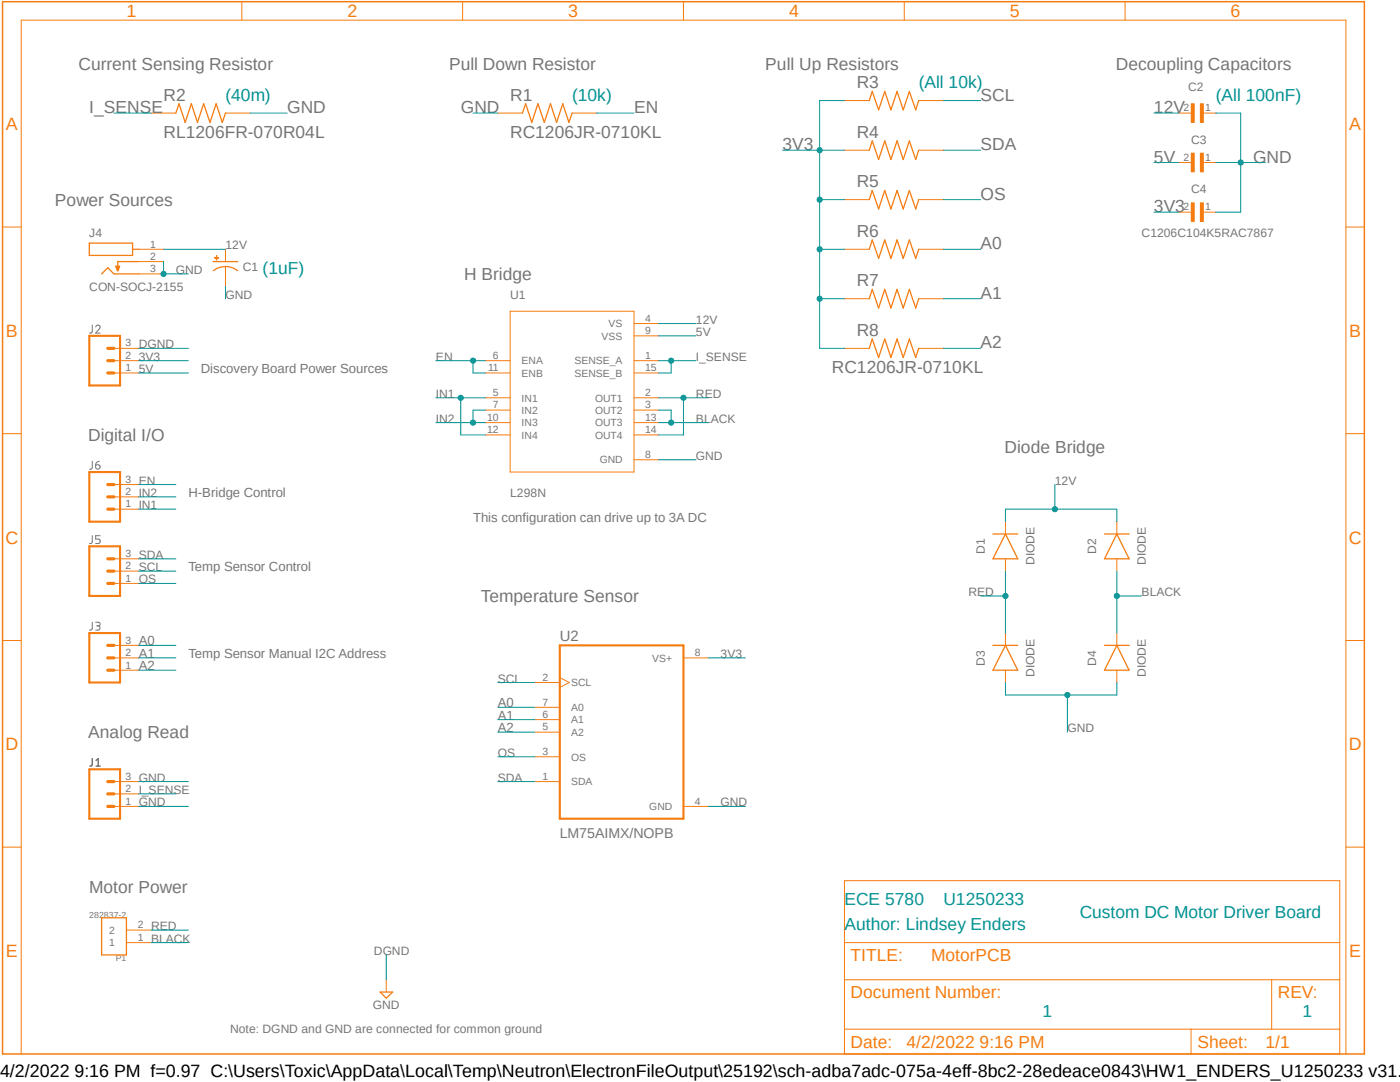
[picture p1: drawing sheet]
<svg xmlns="http://www.w3.org/2000/svg" width="279mm" height="216mm" viewBox="0 0 279 216" stroke-linecap="round" stroke-linejoin="round" font-family="sans-serif">
<path d="M0 0l272.7 210.9M272.7 0l-272.7 210.9" fill="none" stroke="#fff" stroke-width=".2"/>
<path d="M18.4 151.4v1.3l-.5 .2M19.2 152.9h.8M19.2 151.7l.4-.3v1.5" fill="none" stroke="#757575" stroke-width=".3"/>
<path d="M18.4 64.9v1.2a.4 .4 0 0 1-.5 .4M19.1 65.2a.43 .43 0 0 1 .6-.3 .43 .43 0 0 1 .2 .7l-.8 .9h.9M18.4 92v1.3a.4 .4 0 0 1-.5 .3M19.1 92.8h.7a.47 .47 0 0 1 0 .7 .47 .47 0 0 1-.7-.1zM19.8 92a.72 .72 0 0 0-.7 .8M18.4 106.9v1.2a.4 .4 0 0 1-.5 .4M20 106.9h-.9v.7h.5a.45 .45 0 0 1 .4 .4 .45 .45 0 0 1-.4 .5h-.5M18.4 124.2v1.2a.4 .4 0 0 1-.5 .3M19.1 124.2h.7a.37 .37 0 0 1 .2 .4 .37 .37 0 0 1-.4 .3h-.3M19.5 124.9a.44 .44 0 0 1 .4 .3 .44 .44 0 0 1-.1 .5h-.7" fill="none" stroke="#757575" stroke-width=".2"/>
<path d="M111.7 128.8h24.7v34.6h-24.7z" fill="none" stroke="#f57c10" stroke-width=".42"/>
<g fill="none" stroke="#f57c10" stroke-width=".2">
<path d="M30.1 22.6h5M45 22.6h4.9M96.9 72h4.9M96.9 79.4h4.9M96.9 74.4h4.9M101.8 62.1h24.7v32.1h-24.7zM126.5 72h4.9M126.5 79.4h4.9M126.5 64.6h4.9M126.5 67h4.9M126.5 74.4h4.9M96.9 81.8h4.9"/>
<path d="M96.9 84.3h4.9M96.9 86.8h4.9M126.5 91.7h4.9M126.5 81.8h4.9M126.5 84.3h4.9M126.5 86.8h4.9M106.8 136.2h4.9M111.7 135.2l1.9 1-1.9 1M136.4 131.3h5M106.8 141.1h4.9M106.8 143.6h4.9M106.8 146.1h4.9"/>
<path d="M106.8 151h4.9M106.8 156h4.9M136.4 160.9h5"/>
</g>
<path d="M35.1 22.6l.6-1.9 1.3 3.7 1.2-3.7 1.2 3.7 1.2-3.7 1.3 3.7 1.2-3.7 1.3 3.7 .6-1.8M17.8 48.5h8.7v2.5h-8.7zM27.7 52.2h-4.2v1.7" fill="none" stroke="#f57c10" stroke-width=".25"/>
<path d="M23.1 53.1h.8l-.3 1h-.2z" fill-rule="evenodd" fill="#f57c10"/>
<g fill="none" stroke="#f57c10" stroke-width=".2">
<path d="M99.4 22.6h4.9M114.2 22.6h4.9M23.1 53.1h.8l-.3 1h-.2zM27.7 52.2h4.9M27.7 54.7h4.9M27.7 49.7h4.9M45 53.2v1.5M22.7 74.4h5M22.7 72h5M22.7 69.5h5M22.7 158.4h5M22.7 156h5"/>
<path d="M22.7 160.9h5"/>
</g>
<path d="M104.3 22.6l.6-1.9 1.2 3.7 1.3-3.7 1.2 3.7 1.3-3.7 1.2 3.7 1.2-3.7 1.2 3.7 .7-1.8M20.3 54.7l1.2-1.3 1.2 1.3h5M26.5 49.7h1.2M42.5 52.2h5M42.6 54a3.9 3.9 0 0 1 4.8 0" fill="none" stroke="#f57c10" stroke-width=".25"/>
<path d="M17.8 67h6.2v9.9h-6.2zM17.8 153.5h6.2v9.9h-6.2z" fill="none" stroke="#f57c10" stroke-width=".42"/>
<path d="M21.5 69.5h1.2M21.5 72h1.2M21.5 74.4h1.2M21.5 156h1.2M21.5 158.4h1.2M21.5 160.9h1.2" fill="none" stroke="#f57c10" stroke-width=".64"/>
<path d="M42.8 51.4l.8 .1z" fill-rule="evenodd" fill="#f57c10"/>
<path d="M42.8 51.4l.8 .1z" fill="none" stroke="#f57c10" stroke-width=".2"/>
<path d="M43.2 51.1l.1 .8z" fill-rule="evenodd" fill="#f57c10"/>
<g fill="none" stroke="#f57c10" stroke-width=".2">
<path d="M48.3 .3v3.7M92.3 .3v3.7M136.4 .3v3.7M180.5 .3v3.7M224.5 .3v3.7M168.5 20.1h5M168.5 30h5M168.5 39.8h5M183.3 20.1h5M183.3 30h5M183.3 39.8h5M.5 45.3h3.7"/>
<path d="M43.2 51.1l.1 .8zM45 49.7v2.5M45 54.7v2.4M268.6 45.3h3.7M.5 86.5h3.7M268.6 86.5h3.7M200.7 104.1v2.5M200.7 111.5v2.5M222.9 104.1v2.5M222.9 111.5v2.5M.5 127.8h3.7M200.7 126.3v2.5"/>
<path d="M200.7 133.7v2.5M222.9 126.3v2.5M222.9 133.7v2.5M268.6 127.8h3.7M.5 169h3.7M168.5 175.7h98.9v34.6h-98.9zM268.6 169h3.7M168.5 195.5h98.9M168.5 188.1h98.9M253.8 195.5v9.9M4.2 210.3v-206.3h264.4v206.3M168.5 205.4h98.9"/>
<path d="M237.7 205.4v4.9"/>
</g>
<path d="M173.5 20.1l.6-1.9 1.2 3.7 1.3-3.7 1.2 3.7 1.2-3.7 1.3 3.7 1.2-3.7 1.3 3.7 .5-1.8M173.5 30l.6-1.9 1.2 3.7 1.3-3.7 1.2 3.7 1.2-3.7 1.3 3.7 1.2-3.7 1.3 3.7 .5-1.8M173.5 39.8l.6-1.8 1.2 3.7 1.3-3.7 1.2 3.7 1.2-3.7 1.3 3.7 1.2-3.7 1.3 3.7 .5-1.9M198.2 106.6h4.9M200.7 106.6l2.4 4.9h-4.9zM220.4 106.6h4.9M222.9 106.6l2.4 4.9h-4.9zM198.2 128.8h4.9M200.7 128.8l2.4 4.9h-4.9zM220.4 128.8h4.9M222.9 128.8l2.4 4.9h-4.9z" fill="none" stroke="#f57c10" stroke-width=".25"/>
<path d="M.5 .3h271.8v210h-271.8z" fill="none" stroke="#f57c10" stroke-width=".3"/>
<path d="M237.7 20.7h.6v3.7h-.6z" fill-rule="evenodd" fill="#f57c10"/>
<path d="M237.7 20.7h.6v3.7h-.6z" fill="none" stroke="#f57c10" stroke-width=".2"/>
<path d="M239.6 20.7h.6v3.7h-.6z" fill-rule="evenodd" fill="#f57c10"/>
<path d="M235.2 22.6h2.5M239.6 20.7h.6v3.7h-.6zM240.2 22.6h2.5" fill="none" stroke="#f57c10" stroke-width=".2"/>
<path d="M237.7 30.6h.6v3.7h-.6z" fill-rule="evenodd" fill="#f57c10"/>
<path d="M237.7 30.6h.6v3.7h-.6z" fill="none" stroke="#f57c10" stroke-width=".2"/>
<path d="M239.6 30.6h.6v3.7h-.6z" fill-rule="evenodd" fill="#f57c10"/>
<path d="M235.2 32.4h2.5M239.6 30.6h.6v3.7h-.6zM240.2 32.4h2.5" fill="none" stroke="#f57c10" stroke-width=".2"/>
<path d="M237.7 40.5h.6v3.7h-.6z" fill-rule="evenodd" fill="#f57c10"/>
<path d="M237.7 40.5h.6v3.7h-.6z" fill="none" stroke="#f57c10" stroke-width=".2"/>
<path d="M239.6 40.5h.6v3.7h-.6z" fill-rule="evenodd" fill="#f57c10"/>
<g fill="none" stroke="#f57c10" stroke-width=".2">
<path d="M168.5 49.7h5M168.5 59.6h5M183.3 49.7h5M183.3 59.6h5M235.2 42.3h2.5M239.6 40.5h.6v3.7h-.6zM240.2 42.3h2.5M168.5 69.5h5M183.3 69.5h5M22.7 99.1h5M22.7 96.7h5M22.7 101.6h5"/>
<path d="M22.7 116.4h5M22.7 114h5M22.7 111.5h5M22.7 133.7h5M22.7 131.3h5M22.7 128.8h5M25.2 188.1h4.9M25.2 185.6h4.9M77.1 195.5v2.5"/>
</g>
<path d="M173.5 49.7l.6-1.8 1.2 3.7 1.3-3.7 1.2 3.7 1.2-3.7 1.3 3.7 1.2-3.7 1.3 3.7 .5-1.9M173.5 59.6l.6-1.9 1.2 3.8 1.3-3.8 1.2 3.8 1.2-3.8 1.3 3.8 1.2-3.8 1.3 3.8 .5-1.9M173.5 69.5l.6-1.9 1.2 3.7 1.3-3.7 1.2 3.7 1.2-3.7 1.3 3.7 1.2-3.7 1.3 3.7 .5-1.8M20.3 183.1h4.9v7.4h-4.9zM75.9 198h2.5l-1.3 1.2z" fill="none" stroke="#f57c10" stroke-width=".25"/>
<path d="M17.8 94.2h6.2v9.9h-6.2zM17.8 109h6.2v9.9h-6.2zM17.8 126.3h6.2v9.9h-6.2z" fill="none" stroke="#f57c10" stroke-width=".42"/>
<path d="M21.5 96.7h1.2M21.5 99.1h1.2M21.5 101.6h1.2M21.5 111.5h1.2M21.5 114h1.2M21.5 116.4h1.2M21.5 128.8h1.2M21.5 131.3h1.2M21.5 133.7h1.2" fill="none" stroke="#f57c10" stroke-width=".64"/>
<path d="M156.2 30h12.3M163.6 39.8h4.9M168.5 20.1h-4.9v29.6h4.9M230.3 32.4h4.9M27.7 74.4h9.9M27.7 72h9.9M131.4 67h7.5M141.4 131.3h7.4" fill="none" stroke="#009292" stroke-width=".2"/>
<circle cx="163.6" cy="30" r=".51" fill="#009292"/>
<circle cx="163.6" cy="30" r=".51" fill="none" stroke="#009292" stroke-width=".2"/>
<circle cx="163.6" cy="39.8" r=".51" fill="#009292"/>
<g fill="none" stroke="#009292" stroke-width=".2">
<path d="M163.6 49.7v9.9h4.9"/>
<circle cx="163.6" cy="39.8" r=".51"/>
</g>
<circle cx="163.6" cy="49.7" r=".51" fill="#009292"/>
<g fill="none" stroke="#009292" stroke-width=".2">
<path d="M163.6 59.6v9.9h4.9"/>
<circle cx="163.6" cy="49.7" r=".51"/>
</g>
<circle cx="163.6" cy="59.6" r=".51" fill="#009292"/>
<g fill="none" stroke="#009292" stroke-width=".2">
<path d="M49.9 22.6h7.4M94.4 22.6h5M230.3 42.3h4.9M200.7 136.2v2.5h22.2v-2.5M213 138.7v7.4M27.7 156h9.9M27.7 160.9h9.9M141.4 160.9h7.4"/>
<circle cx="163.6" cy="59.6" r=".51"/>
</g>
<circle cx="213" cy="138.7" r=".51" fill="#009292"/>
<g fill="none" stroke="#009292" stroke-width=".2">
<path d="M32.6 52.2v2.5h5"/>
<circle cx="213" cy="138.7" r=".51"/>
</g>
<circle cx="32.6" cy="54.7" r=".51" fill="#009292"/>
<g fill="none" stroke="#009292" stroke-width=".2">
<path d="M242.7 22.6h4.9v19.7h-4.9M242.7 32.4h4.9"/>
<circle cx="32.6" cy="54.7" r=".51"/>
</g>
<circle cx="247.6" cy="32.4" r=".51" fill="#009292"/>
<g fill="none" stroke="#009292" stroke-width=".2">
<path d="M22.7 22.6h7.4M247.6 32.4h4.9M45 57.1v2.5M131.4 72h7.5M133.9 72v2.4h-2.5M131.4 91.7h7.5M27.7 158.4h7.4"/>
<circle cx="247.6" cy="32.4" r=".51"/>
</g>
<circle cx="133.9" cy="72" r=".51" fill="#009292"/>
<g fill="none" stroke="#009292" stroke-width=".2">
<path d="M119.1 22.6h7.4M87 72h9.9M94.4 72v2.4h2.5"/>
<circle cx="133.9" cy="72" r=".51"/>
</g>
<circle cx="94.4" cy="72" r=".51" fill="#009292"/>
<g fill="none" stroke="#009292" stroke-width=".2">
<path d="M188.3 39.8h7.4M188.3 30h7.4M188.3 20.1h7.4M87 79.4h9.9M91.9 79.4v7.4h5M27.7 96.7h7.4M27.7 116.4h7.4M27.7 111.5h7.4M27.7 114h7.4M99.4 136.2h7.4M99.4 151h7.4M99.4 156h7.4"/>
<circle cx="94.4" cy="72" r=".51"/>
</g>
<circle cx="91.9" cy="79.4" r=".51" fill="#009292"/>
<g fill="none" stroke="#009292" stroke-width=".2">
<path d="M87 84.3h9.9M96.9 81.8h-2.5v2.5M27.7 101.6h7.4"/>
<circle cx="91.9" cy="79.4" r=".51"/>
</g>
<circle cx="94.4" cy="84.3" r=".51" fill="#009292"/>
<g fill="none" stroke="#009292" stroke-width=".2">
<path d="M27.7 69.5h9.9M27.7 99.1h7.4M200.7 104.1v-2.5h22.2v2.5M77.1 190.5v5"/>
<circle cx="94.4" cy="84.3" r=".51"/>
</g>
<circle cx="210.5" cy="101.6" r=".51" fill="#009292"/>
<g fill="none" stroke="#009292" stroke-width=".2">
<path d="M230.3 22.6h4.9M32.6 49.7h12.4M131.4 64.6h7.5M210.5 96.7v4.9M200.7 114v12.3"/>
<circle cx="210.5" cy="101.6" r=".51"/>
</g>
<circle cx="200.7" cy="118.9" r=".51" fill="#009292"/>
<g fill="none" stroke="#009292" stroke-width=".2">
<path d="M131.4 79.4h10M136.4 79.4v7.4h-5M195.7 118.9h5"/>
<circle cx="200.7" cy="118.9" r=".51"/>
</g>
<circle cx="136.4" cy="79.4" r=".51" fill="#009292"/>
<g fill="none" stroke="#009292" stroke-width=".2">
<path d="M222.9 114v12.3M30.1 185.6h7.5"/>
<circle cx="136.4" cy="79.4" r=".51"/>
</g>
<circle cx="222.9" cy="118.9" r=".51" fill="#009292"/>
<g fill="none" stroke="#009292" stroke-width=".2">
<path d="M131.4 81.8h2.5v2.5M131.4 84.3h10M222.9 118.9h4.9"/>
<circle cx="222.9" cy="118.9" r=".51"/>
</g>
<circle cx="133.9" cy="84.3" r=".51" fill="#009292"/>
<g fill="none" stroke="#009292" stroke-width=".2">
<path d="M188.3 49.7h7.4M188.3 59.6h7.4M188.3 69.5h7.4M27.7 128.8h7.4M27.7 131.3h7.4M27.7 133.7h7.4M99.4 141.1h7.4M99.4 143.6h7.4M99.4 146.1h7.4M30.1 188.1h7.5"/>
<circle cx="133.9" cy="84.3" r=".51"/>
</g>
<g font-size="3.6" fill="#f57c10">
<text x="25.3" y="3.4">1</text>
<text x="69.3" y="3.4">2</text>
<text x="113.4" y="3.4">3</text>
<text x="157.5" y="3.4">4</text>
<text x="201.6" y="3.4">5</text>
<text x="245.6" y="3.4">6</text>
<text x="1.2" y="25.9">A</text>
<text x="269.3" y="25.9">A</text>
<text x="1.2" y="67.2">B</text>
<text x="269.3" y="67.2">B</text>
<text x="1.1" y="108.5">C</text>
<text x="269.2" y="108.5">C</text>
<text x="1.1" y="149.7">D</text>
<text x="269.2" y="149.7">D</text>
<text x="1.2" y="191">E</text>
<text x="269.3" y="191">E</text>
</g>
<text font-size="3.6" x="0" y="214.9">4/2/2022 9:16 PM f=0.97 C:\Users\Toxic\AppData\Local\Temp\Neutron\ElectronFileOutput\25192\sch-adba7adc-075a-4eff-8bc2-28edeace0843\HW1_ENDERS_U1250233 v31.s</text>
<g font-size="3.5" fill="#757575">
<text x="15.7" y="13.9">Current Sensing Resistor</text>
<text x="89.6" y="13.9">Pull Down Resistor</text>
<text x="152.7" y="13.9">Pull Up Resistors</text>
<text x="171" y="17.6">R3</text>
<text x="222.7" y="13.9">Decoupling Capacitors</text>
<text x="17.8" y="22.6">I_SENSE</text>
<text x="32.6" y="20.1">R2</text>
<text x="57.3" y="22.6">GND</text>
<text x="92" y="22.6">GND</text>
<text x="101.8" y="20.1">R1</text>
<text x="126.5" y="22.6">EN</text>
<text x="195.7" y="20.1">SCL</text>
<text x="230.3" y="22.6">12V</text>
<text x="32.6" y="27.5">RL1206FR-070R04L</text>
<text x="101.8" y="27.5">RC1206JR-0710KL</text>
<text x="156.2" y="30">3V3</text>
<text x="171" y="27.5">R4</text>
<text x="195.7" y="30">SDA</text>
<text x="230.3" y="32.4">5V</text>
<text x="250.1" y="32.4">GND</text>
<text x="11" y="41.1">Power Sources</text>
<text x="171" y="37.4">R5</text>
<text x="195.7" y="39.8">OS</text>
<text x="171" y="47.2">R6</text>
<text x="230.3" y="42.3">3V3</text>
<text x="195.7" y="49.7">A0</text>
<text x="92.6" y="55.9">H Bridge</text>
<text x="171" y="57.1">R7</text>
<text x="195.7" y="59.6">A1</text>
<text x="171" y="67">R8</text>
<text x="195.7" y="69.5">A2</text>
<text x="166" y="74.4">RC1206JR-0710KL</text>
<text x="17.6" y="88">Digital I/O</text>
<text x="200.5" y="90.5">Diode Bridge</text>
<text x="96" y="120.1">Temperature Sensor</text>
<text x="17.6" y="147.3">Analog Read</text>
<text x="17.8" y="178.2">Motor Power</text>
</g>
<g font-size="3.5" fill="#009292">
<text x="183.3" y="17.6">(All 10k)</text>
<text x="45" y="20.1">(40m)</text>
<text x="114.2" y="20.1">(10k)</text>
<text x="242.7" y="20.1">(All 100nF)</text>
<text x="52.4" y="54.7">(1uF)</text>
<text x="168.5" y="185.6">Author: Lindsey Enders</text>
<text x="168.5" y="180.7">ECE 5780</text>
<text x="188.3" y="180.7">U1250233</text>
<text x="215.5" y="183.1">Custom DC Motor Driver Board</text>
<text x="208.1" y="202.9">1</text>
<text x="260" y="202.9">1</text>
</g>
<g font-size="3.5" fill="#f57c10">
<text x="169.8" y="191.8">TITLE:</text>
<text x="185.8" y="191.8">MotorPCB</text>
<text x="169.8" y="199.2">Document Number:</text>
<text x="255" y="199.2">REV:</text>
<text x="169.8" y="209.1">Date:</text>
<text x="180.9" y="209.1">4/2/2022 9:16 PM</text>
<text x="239" y="209.1">Sheet:</text>
<text x="252.6" y="209.1">1/1</text>
</g>
<text font-size="3" fill="#757575" x="111.7" y="127.8">U2</text>
<text font-size="2.8" fill="#757575" x="111.7" y="167.3">LM75AIMX/NOPB</text>
<g font-size="2.6" fill="#757575">
<text x="40" y="74.4">Discovery Board Power Sources</text>
<text x="37.6" y="99.1">H-Bridge Control</text>
<text x="94.4" y="104.1">This configuration can drive up to 3A DC</text>
<text x="37.6" y="114">Temp Sensor Control</text>
<text x="27.7" y="128.8">A0</text>
<text x="27.7" y="131.3">A1</text>
<text x="37.6" y="131.3">Temp Sensor Manual I2C Address</text>
<text x="27.7" y="133.7">A2</text>
<text x="99.4" y="141.1">A0</text>
<text x="99.4" y="143.6">A1</text>
<text x="99.4" y="146.1">A2</text>
</g>
<g font-size="2.4" fill="#757575">
<text x="237.1" y="18.1">C2</text>
<text x="237.7" y="28.7">C3</text>
<text x="237.7" y="38.6">C4</text>
<text x="17.8" y="47.2">J4</text>
<text x="227.8" y="47.2">C1206C104K5RAC7867</text>
<text x="45" y="49.7">12V</text>
<text x="17.8" y="58.1">CON-SOCJ-2155</text>
<text x="35.1" y="54.7">GND</text>
<text x="45" y="59.6">GND</text>
<text x="48.4" y="54.1">C1</text>
<text x="101.8" y="59.6">U1</text>
<text x="138.9" y="64.6">12V</text>
<text x="27.7" y="72">3V3</text>
<text x="27.7" y="69.5">DGND</text>
<text x="87" y="72">EN</text>
<text x="138.9" y="67">5V</text>
<text x="138.9" y="72">I_SENSE</text>
<text x="27.7" y="74.4">5V</text>
<text x="87" y="79.4">IN1</text>
<text x="138.9" y="79.4">RED</text>
<text x="87" y="84.3">IN2</text>
<text x="138.9" y="84.3">BLACK</text>
<text x="138.9" y="91.7">GND</text>
<text x="27.7" y="96.7">EN</text>
<text x="27.7" y="101.6">IN1</text>
<text x="27.7" y="99.1">IN2</text>
<text x="101.8" y="99.1">L298N</text>
<text x="210.5" y="96.7">12V</text>
<text x="27.7" y="111.5">SDA</text>
<text x="27.7" y="114">SCL</text>
<text x="196.6" y="110.5" transform="rotate(-90 196.6 110.5)">D1</text>
<text x="206.5" y="112.8" transform="rotate(-90 206.5 112.8)">DIODE</text>
<text x="218.8" y="110.5" transform="rotate(-90 218.8 110.5)">D2</text>
<text x="228.7" y="112.8" transform="rotate(-90 228.7 112.8)">DIODE</text>
<text x="27.7" y="116.4">OS</text>
<text x="193.3" y="118.9">RED</text>
<text x="227.8" y="118.9">BLACK</text>
<text x="143.8" y="131.3">3V3</text>
<text x="99.4" y="136.2">SCL</text>
<text x="196.6" y="132.8" transform="rotate(-90 196.6 132.8)">D3</text>
<text x="206.5" y="135" transform="rotate(-90 206.5 135)">DIODE</text>
<text x="218.8" y="132.8" transform="rotate(-90 218.8 132.8)">D4</text>
<text x="228.7" y="135" transform="rotate(-90 228.7 135)">DIODE</text>
<text x="213" y="146.1">GND</text>
<text x="27.7" y="156">GND</text>
<text x="99.4" y="151">OS</text>
<text x="99.4" y="156">SDA</text>
<text x="27.7" y="160.9">GND</text>
<text x="27.7" y="158.5">I_SENSE</text>
<text x="143.8" y="160.9">GND</text>
<text x="30.1" y="185.6">RED</text>
<text x="30.1" y="188.1">BLACK</text>
<text x="74.6" y="190.5">DGND</text>
<text x="74.4" y="201.3">GND</text>
<text x="45.9" y="206.2">Note: DGND and GND are connected for common ground</text>
</g>
<g font-size="2.1" fill="#757575">
<text x="236.2" y="22.2">2</text>
<text x="240.5" y="22.2">1</text>
<text x="236.2" y="32.1">2</text>
<text x="240.5" y="32.1">1</text>
<text x="236.2" y="42">2</text>
<text x="240.5" y="42">1</text>
<text x="30" y="51.9">2</text>
<text x="30" y="49.4">1</text>
<text x="30" y="54.3">3</text>
<text x="121.5" y="65.3">VS</text>
<text x="128.8" y="64.2">4</text>
<text x="25" y="71.6">2</text>
<text x="25" y="69.1">3</text>
<text x="98.4" y="71.6">6</text>
<text x="120.1" y="67.8">VSS</text>
<text x="128.8" y="71.6">1</text>
<text x="128.8" y="66.7">9</text>
<text x="25" y="74.1">1</text>
<text x="97.4" y="74.1">11</text>
<text x="104.1" y="72.7">ENA</text>
<text x="104.1" y="75.2">ENB</text>
<text x="114.6" y="72.7">SENSE_A</text>
<text x="114.6" y="75.2">SENSE_B</text>
<text x="128.8" y="74.1">15</text>
<text x="97.2" y="84">10</text>
<text x="98.4" y="79">5</text>
<text x="98.4" y="81.5">7</text>
<text x="104.1" y="80.1">IN1</text>
<text x="104.1" y="82.6">IN2</text>
<text x="118.7" y="80.1">OUT1</text>
<text x="118.7" y="82.6">OUT2</text>
<text x="128.8" y="79">2</text>
<text x="128.8" y="81.5">3</text>
<text x="128.8" y="84">13</text>
<text x="97.2" y="86.4">12</text>
<text x="104.1" y="85">IN3</text>
<text x="104.1" y="87.5">IN4</text>
<text x="118.7" y="85">OUT3</text>
<text x="118.7" y="87.5">OUT4</text>
<text x="128.8" y="86.4">14</text>
<text x="119.7" y="92.5">GND</text>
<text x="128.8" y="91.4">8</text>
<text x="25" y="101.3">1</text>
<text x="25" y="98.8">2</text>
<text x="25" y="96.3">3</text>
<text x="25" y="113.6">2</text>
<text x="25" y="111.2">3</text>
<text x="25" y="116.1">1</text>
<text x="25" y="130.9">2</text>
<text x="25" y="128.4">3</text>
<text x="130.1" y="132">VS+</text>
<text x="138.7" y="130.9">8</text>
<text x="25" y="133.4">1</text>
<text x="108.3" y="135.8">2</text>
<text x="114" y="136.9">SCL</text>
<text x="108.3" y="140.8">7</text>
<text x="108.3" y="143.3">6</text>
<text x="114" y="141.9">A0</text>
<text x="108.3" y="145.8">5</text>
<text x="114" y="144.4">A1</text>
<text x="114" y="146.8">A2</text>
<text x="25" y="155.6">3</text>
<text x="108.3" y="150.7">3</text>
<text x="108.3" y="155.6">1</text>
<text x="114" y="151.8">OS</text>
<text x="25" y="160.6">1</text>
<text x="25" y="158.1">2</text>
<text x="114" y="156.7">SDA</text>
<text x="129.6" y="161.6">GND</text>
<text x="138.7" y="160.6">4</text>
<text x="27.5" y="185.3">2</text>
<text x="21.8" y="188.8">1</text>
<text x="21.8" y="186.4">2</text>
<text x="27.5" y="187.8">1</text>
</g>
<g font-size="1.7" fill="#757575">
<text x="17.8" y="183.1">282837-2</text>
<text x="23.1" y="191.8">P1</text>
</g>
</svg>
